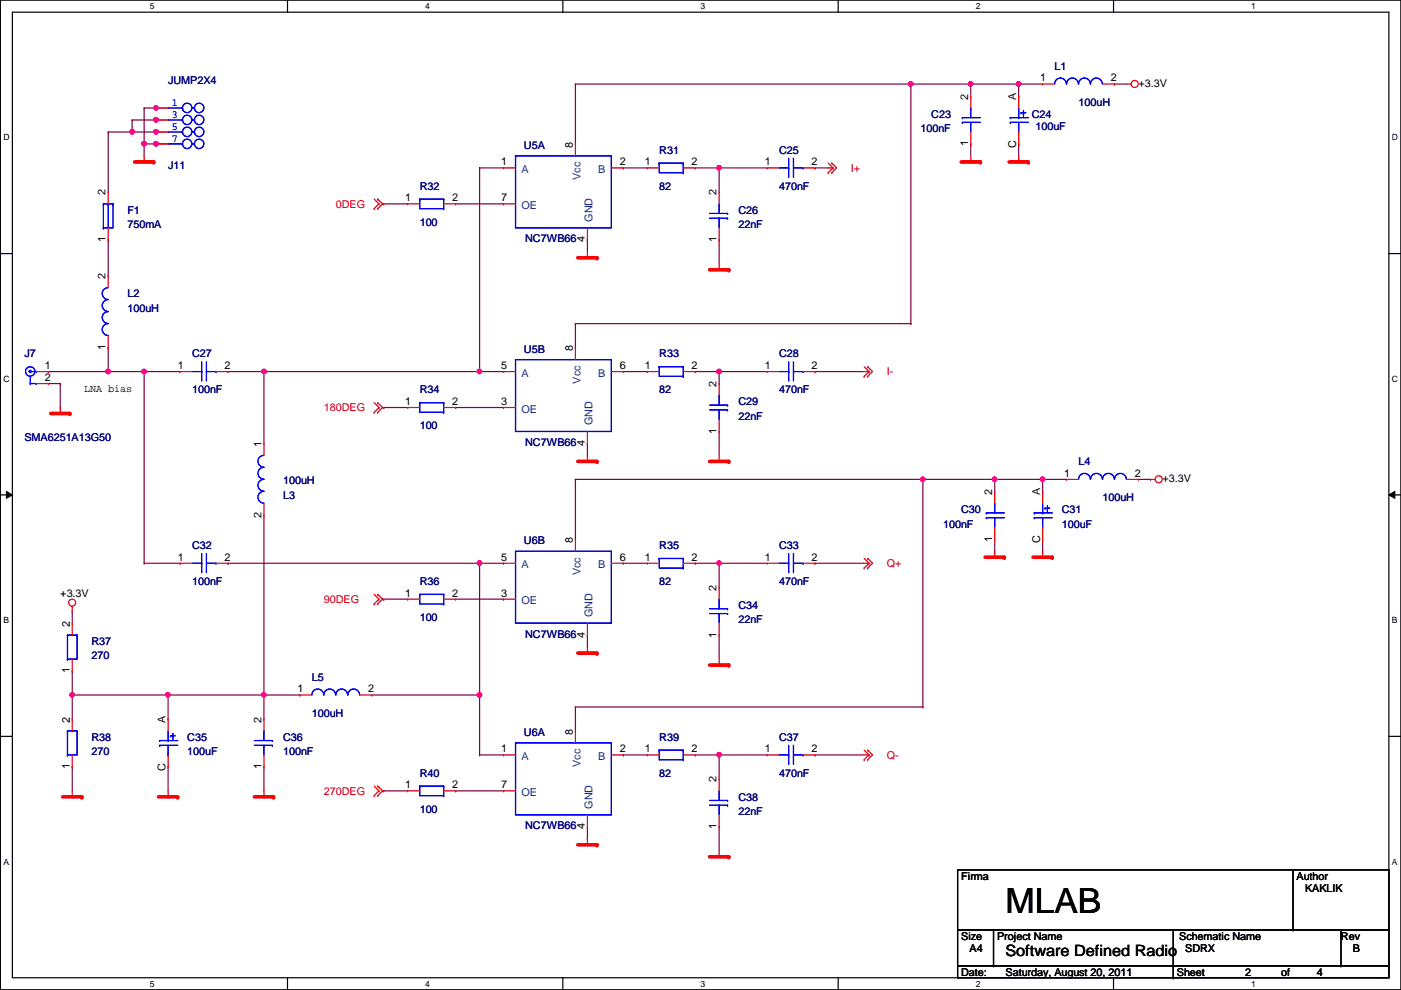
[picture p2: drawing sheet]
<svg xmlns="http://www.w3.org/2000/svg" width="297mm" height="210mm" viewBox="0 0 297 210" stroke-linecap="round" stroke-linejoin="round" font-family="sans-serif">
<path d="M.1 0h296.9v209.8h-296.9zM2.6 2.6h291.9v204.7h-291.9z" fill="none" stroke="#000" stroke-width=".25"/>
<g fill="#fff">
<path d="M31.8 .3h1v2h-1z"/>
<path d="M31.8 207.6h1v1.9h-1z"/>
</g>
<path d="M61 0v2.6M61 207.3v2.5" fill="none" stroke="#000" stroke-width=".25"/>
<g fill="#fff">
<path d="M90.1 .3h1v2h-1z"/>
<path d="M90.1 207.6h1v1.9h-1z"/>
</g>
<path d="M119.3 0v2.6M119.3 207.3v2.5" fill="none" stroke="#000" stroke-width=".25"/>
<g fill="#fff">
<path d="M148.5 .3h1v2h-1z"/>
<path d="M148.5 207.6h1v1.9h-1z"/>
</g>
<path d="M177.7 0v2.6M177.7 207.3v2.5" fill="none" stroke="#000" stroke-width=".25"/>
<g fill="#fff">
<path d="M206.9 .3h1v2h-1z"/>
<path d="M206.9 207.6h1v1.9h-1z"/>
</g>
<path d="M236.1 0v2.6M236.1 207.3v2.5" fill="none" stroke="#000" stroke-width=".25"/>
<g fill="#fff">
<path d="M265.3 .3h.9v2h-.9z"/>
<path d="M265.3 207.6h.9v1.9h-.9z"/>
<path d="M.7 28.2h1.3v1.9h-1.3z"/>
<path d="M295.1 28.2h1.3v1.9h-1.3z"/>
<path d="M.7 79.3h1.3v2h-1.3z"/>
<path d="M295.1 79.3h1.3v2h-1.3z"/>
</g>
<path d="M.1 53.8h2.5M294.5 53.8h2.5" fill="none" stroke="#000" stroke-width=".25"/>
<g fill="#fff">
<path d="M.7 130.5h1.2v2h-1.2z"/>
<path d="M295.1 130.5h1.2v2h-1.2z"/>
</g>
<path d="M.1 104.9h2.5M294.5 104.9h2.5" fill="none" stroke="#000" stroke-width=".25"/>
<path d="M1.4 104.2l1.2 .7-1.2 .8zM294.5 104.9l1.2-.7v1.5z" fill="#000"/>
<path d="M1.4 104.2l1.2 .7-1.2 .8zM294.5 104.9l1.2-.7v1.5z" fill="none" stroke="#000" stroke-width=".21"/>
<g fill="#fff">
<path d="M.7 181.7h1.2v2h-1.2z"/>
<path d="M295.1 181.7h1.2v2h-1.2z"/>
</g>
<path d="M.1 156.1h2.5M294.5 156.1h2.5" fill="none" stroke="#000" stroke-width=".25"/>
<path d="M101.7 35.6h.1M101.7 35.6h5.1M101.7 35.6v43.2M101.7 78.8h.1M101.7 78.8h5.1M101.7 119.4h.1M101.7 119.4h5.1" fill="none" stroke="#800040" stroke-width=".25"/>
<circle cx="101.7" cy="119.4" r=".49" fill="#f0f"/>
<circle cx="101.7" cy="119.4" r=".49" fill="none" stroke="#f0f" stroke-width=".25"/>
<path d="M101.7 147.4h.1M101.7 147.4v12.7" fill="none" stroke="#800040" stroke-width=".25"/>
<circle cx="101.7" cy="147.3" r=".49" fill="#f0f"/>
<circle cx="101.7" cy="147.3" r=".49" fill="none" stroke="#f0f" stroke-width=".25"/>
<path d="M101.7 160.1h.1M101.7 160.1h5.1M132.2 160.1h.1M132.2 160.1h5M152.5 160.1h.1M152.5 160.1h10.1" fill="none" stroke="#800040" stroke-width=".25"/>
<circle cx="152.5" cy="160" r=".49" fill="#f0f"/>
<circle cx="152.5" cy="160" r=".49" fill="none" stroke="#f0f" stroke-width=".25"/>
<path d="M152.5 119.4h.1M152.5 119.4h10.1M152.5 160.1h.1M152.5 160.1v5" fill="none" stroke="#800040" stroke-width=".25"/>
<circle cx="152.5" cy="119.4" r=".49" fill="#f0f"/>
<circle cx="152.5" cy="119.4" r=".49" fill="none" stroke="#f0f" stroke-width=".25"/>
<path d="M132.2 78.8h.1M132.2 78.8h5M152.5 78.8h.1M152.5 78.8h10.1M132.2 119.4h.1M132.2 119.4h5M152.5 119.4h.1M152.5 119.4v5.1" fill="none" stroke="#800040" stroke-width=".25"/>
<circle cx="152.5" cy="78.8" r=".49" fill="#f0f"/>
<circle cx="152.5" cy="78.8" r=".49" fill="none" stroke="#f0f" stroke-width=".25"/>
<path d="M132.2 35.6h.1M132.2 35.6h5M152.5 35.6h.1M152.5 35.6h10.1M152.5 78.8h.1M152.5 78.8v2.5" fill="none" stroke="#800040" stroke-width=".25"/>
<circle cx="152.5" cy="35.6" r=".49" fill="#f0f"/>
<circle cx="152.5" cy="35.6" r=".49" fill="none" stroke="#f0f" stroke-width=".25"/>
<g fill="none" stroke="#800040" stroke-width=".25">
<path d="M152.5 35.6h.1M152.5 35.6v5.1M124.5 50.8h.1M124.5 50.8v2.6M152.5 50.8h.1M152.5 50.8v5.1M10.2 78.8h12.7M22.9 78.8h.1M152.5 91.5h.1M152.5 91.5v5.1M124.5 134.7h.1M124.5 134.7v2.5"/>
<path d="M152.5 134.7h.1M152.5 134.7v5M152.5 175.3h.1M152.5 175.3v5.1"/>
</g>
<circle cx="22.9" cy="78.8" r=".49" fill="#f0f"/>
<circle cx="22.9" cy="78.8" r=".49" fill="none" stroke="#f0f" stroke-width=".25"/>
<g fill="none" stroke="#800040" stroke-width=".25">
<path d="M56 78.8h.1M56 78.8h45.7M10.2 81.3h2.6M12.8 81.3h.1M12.8 86.4h.1M12.8 81.3v5.1M15.3 129.6h.1M15.3 129.6v2.5M15.3 147.4h.1M15.3 147.4v5M56 147.4h.1M56 147.4v5"/>
<path d="M15.3 162.6h.1M15.3 162.6v5.1"/>
</g>
<circle cx="101.7" cy="78.8" r=".49" fill="#f0f"/>
<circle cx="101.7" cy="78.8" r=".49" fill="none" stroke="#f0f" stroke-width=".25"/>
<circle cx="55.9" cy="78.8" r=".49" fill="#f0f"/>
<circle cx="55.9" cy="78.8" r=".49" fill="none" stroke="#f0f" stroke-width=".25"/>
<path d="M22.9 73.7h.1M22.9 73.7v5.1h7.7M30.6 78.8h.1M15.3 142.3h.1M15.3 147.4h.1M15.3 142.3v5.1M15.3 147.4h20.3M35.6 147.4h.1M35.6 147.4v5M35.6 162.6h.1M35.6 162.6v5.1" fill="none" stroke="#800040" stroke-width=".25"/>
<circle cx="15.3" cy="147.3" r=".49" fill="#f0f"/>
<circle cx="15.3" cy="147.3" r=".49" fill="none" stroke="#f0f" stroke-width=".25"/>
<path d="M56 109.3h.1M56 109.3v38.1M56 162.6h.1M56 162.6v5.1" fill="none" stroke="#800040" stroke-width=".25"/>
<circle cx="55.9" cy="147.3" r=".49" fill="#f0f"/>
<circle cx="55.9" cy="147.3" r=".49" fill="none" stroke="#f0f" stroke-width=".25"/>
<path d="M35.6 147.4h.1M35.6 147.4h20.4" fill="none" stroke="#800040" stroke-width=".25"/>
<circle cx="35.6" cy="147.3" r=".49" fill="#f0f"/>
<circle cx="35.6" cy="147.3" r=".49" fill="none" stroke="#f0f" stroke-width=".25"/>
<path d="M172.8 35.6h.1M172.8 35.6h2.5M30.6 78.8v40.6M172.8 78.8h.1M172.8 78.8h10.2M30.6 119.4h.1M172.8 119.4h.1M172.8 119.4h10.2M172.8 160.1h.1M172.8 160.1h10.2" fill="none" stroke="#800040" stroke-width=".25"/>
<circle cx="30.5" cy="78.8" r=".49" fill="#f0f"/>
<circle cx="30.5" cy="78.8" r=".49" fill="none" stroke="#f0f" stroke-width=".25"/>
<g fill="none" stroke="#800040" stroke-width=".25">
<path d="M122 17.8h.1M122 17.8v12.7M122 17.8h71.1M193.1 17.8h.1M205.8 17.8h.1M205.8 17.8v2.6M30.6 78.8h7.6M38.2 78.8h.1M48.3 78.8h.1M48.3 78.8h7.7M56 78.8h.1M56 78.8v15.2"/>
<path d="M30.6 119.4h7.6M38.2 119.4h.1M48.3 119.4h.1M48.3 119.4h53.4M101.7 119.4h.1M101.7 119.4v28M56 147.4h7.6M63.6 147.4h.1M78.8 147.4h22.9M101.7 147.4h.1"/>
</g>
<circle cx="193.1" cy="17.8" r=".49" fill="#f0f"/>
<circle cx="193.1" cy="17.8" r=".49" fill="none" stroke="#f0f" stroke-width=".25"/>
<path d="M236.3 17.8h.1M236.3 17.8h2.5M221.1 101.6h.1M221.1 101.6h5" fill="none" stroke="#800040" stroke-width=".25"/>
<circle cx="221" cy="101.6" r=".49" fill="#f0f"/>
<circle cx="221" cy="101.6" r=".49" fill="none" stroke="#f0f" stroke-width=".25"/>
<path d="M122 101.6h.1M122 101.6v12.7M195.7 101.6h.1M195.7 101.6h15.2M210.9 101.6h.1M210.9 101.6v2.6" fill="none" stroke="#800040" stroke-width=".25"/>
<circle cx="195.6" cy="101.6" r=".49" fill="#f0f"/>
<circle cx="195.6" cy="101.6" r=".49" fill="none" stroke="#f0f" stroke-width=".25"/>
<g fill="none" stroke="#800040" stroke-width=".25">
<path d="M216 17.8h.1M216 17.8v2.6M216 17.8h5.1M147.4 35.6h.1M147.4 35.6h5.1M205.8 30.5h.1M205.8 30.5v2.6M216 30.5h.1M216 20.4h.1M216 30.5v2.6M147.4 78.8h.1M147.4 78.8h5.1"/>
<path d="M147.4 119.4h.1M147.4 119.4h5.1M210.9 116.9h.1M210.9 114.3v2.6M221.1 116.9h.1M221.1 114.3v2.6M241.4 101.6h2.5M243.9 101.6h.1M147.4 160.1h.1M147.4 160.1h5.1"/>
</g>
<circle cx="216" cy="17.8" r=".49" fill="#f0f"/>
<circle cx="216" cy="17.8" r=".49" fill="none" stroke="#f0f" stroke-width=".25"/>
<path d="M205.8 17.8h.1M205.8 17.8h10.2M210.9 101.6h.1M210.9 101.6h10.2v2.6M221.1 104.2h.1" fill="none" stroke="#800040" stroke-width=".25"/>
<circle cx="210.9" cy="101.6" r=".49" fill="#f0f"/>
<circle cx="210.9" cy="101.6" r=".49" fill="none" stroke="#f0f" stroke-width=".25"/>
<g fill="none" stroke="#800040" stroke-width=".25">
<path d="M205.8 17.8h.1M205.8 17.8h-12.7v50.8M81.4 43.2h.1M81.4 43.2h5M96.6 43.2h10.2M106.8 43.2h.1M193.1 68.6h.1M81.4 86.4h.1M81.4 86.4h5M96.6 86.4h.1M96.6 86.4h10.2M124.5 96.6h.1"/>
<path d="M124.5 94v2.6M122 101.6h.1M122 101.6h73.7v48.3M81.4 127h.1M81.4 127h5M96.6 127h10.2M106.8 127h.1M122 149.9h.1M122 155h.1M122 149.9h73.7M122 149.9v5.1M195.7 149.9h.1"/>
<path d="M81.4 167.7h.1M81.4 167.7h5M96.6 167.7h.1M96.6 167.7h10.2M124.5 177.8h.1M124.5 175.3v2.5"/>
</g>
<circle cx="205.8" cy="17.8" r=".49" fill="#f0f"/>
<circle cx="205.8" cy="17.8" r=".49" fill="none" stroke="#f0f" stroke-width=".25"/>
<path d="M22.9 28h.1M22.9 28v12.7M30.6 30.5h.1M30.6 30.5v2.6M22.9 50.8h.1M22.9 50.8v7.7M122 68.6h.1M122 73.7h.1M122 68.6h71.1M122 68.6v5.1" fill="none" stroke="#800040" stroke-width=".25"/>
<circle cx="30.5" cy="30.5" r=".49" fill="#f0f"/>
<circle cx="30.5" cy="30.5" r=".49" fill="none" stroke="#f0f" stroke-width=".25"/>
<path d="M30.6 22.9h2.5M33.1 22.9h.1" fill="none" stroke="#800040" stroke-width=".25"/>
<circle cx="33.1" cy="22.9" r=".49" fill="#f0f"/>
<circle cx="33.1" cy="22.9" r=".49" fill="none" stroke="#f0f" stroke-width=".25"/>
<path d="M30.6 30.5h.1M30.6 30.5h2.5" fill="none" stroke="#800040" stroke-width=".25"/>
<circle cx="33.1" cy="30.5" r=".49" fill="#f0f"/>
<circle cx="33.1" cy="30.5" r=".49" fill="none" stroke="#f0f" stroke-width=".25"/>
<path d="M22.9 28h5.1M28 28h.1M28 25.4h.1M28 25.4h5.1M30.6 22.9h.1M30.6 22.9v7.6" fill="none" stroke="#800040" stroke-width=".25"/>
<circle cx="33.1" cy="25.4" r=".49" fill="#f0f"/>
<circle cx="33.1" cy="25.4" r=".49" fill="none" stroke="#f0f" stroke-width=".25"/>
<path d="M28 28h.1M28 25.4v2.6" fill="none" stroke="#800040" stroke-width=".25"/>
<circle cx="28" cy="28" r=".49" fill="#f0f"/>
<circle cx="28" cy="28" r=".49" fill="none" stroke="#f0f" stroke-width=".25"/>
<path d="M28 28h5.1M33.1 28h.1" fill="none" stroke="#800040" stroke-width=".25"/>
<circle cx="33.1" cy="28" r=".49" fill="#f0f"/>
<circle cx="33.1" cy="28" r=".49" fill="none" stroke="#f0f" stroke-width=".25"/>
<path d="M124.5 54.7h.1M124.5 53.4v1.3" fill="none" stroke="#f00" stroke-width=".25"/>
<path d="M122.5 54.7h4.1" fill="none" stroke="#f00" stroke-width=".76"/>
<circle cx="126.6" cy="54.7" r=".38" fill="#f00"/>
<path d="M124.5 138.5h.1M124.5 137.2v1.3" fill="none" stroke="#f00" stroke-width=".25"/>
<path d="M122.5 138.5h4.1" fill="none" stroke="#f00" stroke-width=".76"/>
<circle cx="126.6" cy="138.5" r=".38" fill="#f00"/>
<path d="M152.5 57.2h.1M152.5 55.9v1.3" fill="none" stroke="#f00" stroke-width=".25"/>
<path d="M150.4 57.2h4.1" fill="none" stroke="#f00" stroke-width=".76"/>
<circle cx="154.5" cy="57.2" r=".38" fill="#f00"/>
<path d="M152.5 97.8h.1M152.5 96.6v1.2" fill="none" stroke="#f00" stroke-width=".25"/>
<path d="M150.4 97.8h4.1" fill="none" stroke="#f00" stroke-width=".76"/>
<circle cx="154.5" cy="97.8" r=".38" fill="#f00"/>
<path d="M152.5 139.7v1.3M152.5 141h.1" fill="none" stroke="#f00" stroke-width=".25"/>
<path d="M150.4 141h4.1" fill="none" stroke="#f00" stroke-width=".76"/>
<circle cx="154.5" cy="141" r=".38" fill="#f00"/>
<path d="M152.5 181.7h.1M152.5 180.4v1.3" fill="none" stroke="#f00" stroke-width=".25"/>
<path d="M150.4 181.7h4.1" fill="none" stroke="#f00" stroke-width=".76"/>
<circle cx="154.5" cy="181.7" r=".38" fill="#f00"/>
<path d="M12.8 87.7h.1M12.8 86.4v1.3" fill="none" stroke="#f00" stroke-width=".25"/>
<path d="M10.7 87.7h4.1" fill="none" stroke="#f00" stroke-width=".76"/>
<circle cx="14.8" cy="87.7" r=".38" fill="#f00"/>
<g fill="none" stroke="#f00" stroke-width=".25">
<path d="M15.3 128.6h.1M15.3 128.6v1M15.3 169h.1M15.3 167.7v1.3"/>
<circle cx="15.3" cy="127.8" r=".75"/>
</g>
<path d="M13.3 169h4.1" fill="none" stroke="#f00" stroke-width=".76"/>
<circle cx="17.4" cy="169" r=".38" fill="#f00"/>
<path d="M35.6 169h.1M35.6 167.7v1.3" fill="none" stroke="#f00" stroke-width=".25"/>
<path d="M33.6 169h4.1" fill="none" stroke="#f00" stroke-width=".76"/>
<circle cx="37.7" cy="169" r=".38" fill="#f00"/>
<path d="M56 169h.1M56 167.7v1.3" fill="none" stroke="#f00" stroke-width=".25"/>
<path d="M53.9 169h4.1" fill="none" stroke="#f00" stroke-width=".76"/>
<circle cx="58" cy="169" r=".38" fill="#f00"/>
<g fill="none" stroke="#f00" stroke-width=".25">
<path d="M238.8 17.8h1.1M239.9 17.8h.1M210.9 118.2h.1M210.9 116.9v1.3M243.9 101.6h1M244.9 101.6h.1"/>
<circle cx="240.6" cy="17.8" r=".75"/>
<circle cx="245.7" cy="101.6" r=".75"/>
</g>
<path d="M208.9 118.2h4" fill="none" stroke="#f00" stroke-width=".76"/>
<circle cx="212.9" cy="118.2" r=".38" fill="#f00"/>
<path d="M221.1 118.2h.1M221.1 116.9v1.3" fill="none" stroke="#f00" stroke-width=".25"/>
<path d="M219 118.2h4.1" fill="none" stroke="#f00" stroke-width=".76"/>
<circle cx="223.1" cy="118.2" r=".38" fill="#f00"/>
<path d="M205.8 34.3h.1M205.8 33.1v1.2" fill="none" stroke="#f00" stroke-width=".25"/>
<path d="M203.8 34.3h4.1" fill="none" stroke="#f00" stroke-width=".76"/>
<circle cx="207.9" cy="34.3" r=".38" fill="#f00"/>
<path d="M216 34.3h.1M216 33.1v1.2" fill="none" stroke="#f00" stroke-width=".25"/>
<path d="M213.9 34.3h4.1" fill="none" stroke="#f00" stroke-width=".76"/>
<circle cx="218" cy="34.3" r=".38" fill="#f00"/>
<path d="M124.5 179.1h.1M124.5 177.8v1.3" fill="none" stroke="#f00" stroke-width=".25"/>
<path d="M122.5 179.1h4.1" fill="none" stroke="#f00" stroke-width=".76"/>
<circle cx="126.6" cy="179.1" r=".38" fill="#f00"/>
<path d="M124.5 97.8h.1M124.5 96.6v1.2" fill="none" stroke="#f00" stroke-width=".25"/>
<path d="M122.5 97.8h4.1" fill="none" stroke="#f00" stroke-width=".76"/>
<circle cx="126.6" cy="97.8" r=".38" fill="#f00"/>
<path d="M30.6 34.3h.1M30.6 33.1v1.2" fill="none" stroke="#f00" stroke-width=".25"/>
<path d="M28.5 34.3h4.1" fill="none" stroke="#f00" stroke-width=".76"/>
<circle cx="32.6" cy="34.3" r=".38" fill="#f00"/>
<g fill="none" stroke="#f00" stroke-width=".25">
<path d="M221.1 17.8h.1M221.1 17.8h2.5M233.8 17.8h2.5M236.3 17.8h.1M33.1 22.9h.1M33.1 25.4h.1M33.1 28h.1M33.1 30.5h.1M33.1 22.9h2.5M33.1 25.4h2.5M33.1 28h2.5M33.1 30.5h2.5"/>
<path d="M106.8 35.6h.1M106.8 35.6h2.5M122 30.5h.1M122 30.5v2.6M129.6 35.6h2.6M132.2 35.6h.1M137.2 35.6h.1M137.2 35.6h2.6M144.9 35.6h2.5M147.4 35.6h.1M162.6 35.6h.1M162.6 35.6h2.6"/>
<path d="M170.3 35.6h2.5M172.8 35.6h.1M175.3 35.6h1.3M175.6 36.6h.1M175.6 34.6l1 1M176.4 34.6h.1M176.4 36.6h.1M176.4 34.6l1 1-1 1M176.6 35.6h.1M176.6 35.6l-1 1M205.8 30.5h.1M205.8 20.4h.1"/>
<path d="M205.8 20.4v2.5M205.8 28v2.5M216 20.4h.1M216 30.5h.1M216 20.4v2.5M216 28v2.5M22.9 50.8h.1M22.9 40.7h.1M22.9 58.5h.1M22.9 40.7v2.5M22.9 48.3v2.5M22.9 58.5v2.5"/>
<path d="M79.3 44.2h.1M79.3 42.2l1 1M80.1 42.2h.1M80.1 44.2h.1M80.1 42.2l1 1M80.3 43.2h.1M80.3 43.2l-1 1M81.1 43.2l-1 1M81.1 43.2h.3M81.4 43.2h.1M86.4 43.2h.1M86.4 43.2h2.6"/>
<path d="M94.1 43.2h2.5M96.6 43.2h.1M106.8 43.2h.1M106.8 43.2h2.5M124.5 50.8h.1M124.5 48.3v2.5M152.5 50.8h.1M152.5 40.7h.1M152.5 40.7v2.5M152.5 48.3v2.5M7.7 78.8h2.5M10.2 78.8h.1"/>
<path d="M22.9 73.7h.1M22.9 71.2v2.5M38.2 78.8h.1M38.2 78.8h2.5M45.8 78.8h2.5M48.3 78.8h.1M106.8 78.8h.1M106.8 78.8h2.5M122 73.7h.1M122 73.7v2.5M129.6 78.8h2.6M132.2 78.8h.1"/>
<path d="M137.2 78.8h.1M137.2 78.8h2.6M144.9 78.8h2.5M147.4 78.8h.1M162.6 78.8h.1M162.6 78.8h2.6M170.3 78.8h2.5M172.8 78.8h.1M183 78.8h1.2M183.2 79.8h.1M183.2 77.8l1 1M184 77.8h.1"/>
<path d="M184 79.8h.1M184 77.8l1 1-1 1M184.2 78.8h.1M184.2 78.8l-1 1M7.7 81.3h2.5M10.2 81.3h.1M56 94h.1M56 94v2.6M79.3 87.4h.1M79.3 85.4l1 1M80.1 85.4h.1M80.1 87.4h.1"/>
<path d="M80.1 85.4l1 1M80.3 86.4h.1M80.3 86.4l-1 1M81.1 86.4l-1 1M81.1 86.4h.3M81.4 86.4h.1M86.4 86.4h.1M86.4 86.4h2.6M94.1 86.4h2.5M96.6 86.4h.1M106.8 86.4h.1M106.8 86.4h2.5"/>
<path d="M124.5 94h.1M124.5 91.5v2.5M152.5 91.5h.1M152.5 81.3h.1M152.5 81.3v2.6M152.5 88.9v2.6M38.2 119.4h.1M38.2 119.4h2.5M45.8 119.4h2.5M48.3 119.4h.1M56 109.3h.1M56 106.7v2.6"/>
<path d="M106.8 119.4h.1M106.8 119.4h2.5M122 114.3h.1M122 114.3v2.6M129.6 119.4h2.6M132.2 119.4h.1M137.2 119.4h.1M137.2 119.4h2.6M144.9 119.4h2.5M147.4 119.4h.1M162.6 119.4h.1M162.6 119.4h2.6"/>
<path d="M170.3 119.4h2.5M172.8 119.4h.1M183 119.4h1.2M183.2 118.4l1 1M184 118.4h.1M184 118.4l1 1-1 1M184.2 119.4h.1M184.2 119.4l-1 1M210.9 114.3h.1M210.9 104.2h.1M210.9 104.2v2.5M210.9 111.8v2.5"/>
<path d="M221.1 104.2h.1M221.1 114.3h.1M221.1 104.2v2.5M221.1 111.8v2.5M226.1 101.6h.1M226.1 101.6h2.6M238.8 101.6h2.6M241.4 101.6h.1M15.3 132.1h.1M15.3 132.1v2.6M15.3 139.7v2.6M79.3 128.1h.1"/>
<path d="M79.3 126l1 1M80.1 126h.1M80.1 128.1h.1M80.1 126l1 1M80.3 127h.1M80.3 127l-1 1.1M81.1 127l-1 1.1M81.1 127h.3M81.4 127h.1M86.4 127h.1M86.4 127h2.6M94.1 127h2.5"/>
<path d="M96.6 127h.1M106.8 127h.1M106.8 127h2.5M124.5 134.7h.1M124.5 132.1v2.6M152.5 134.7h.1M152.5 124.5h.1M152.5 124.5v2.5M152.5 132.1v2.6M183.2 120.4h.1M184 120.4h.1M15.3 152.4h.1"/>
<path d="M15.3 142.3h.1M15.3 152.4v2.6M35.6 152.4h.1M35.6 152.4v2.6M56 152.4h.1M56 152.4v2.6M63.6 147.4h.1M63.6 147.4h2.5M76.3 147.4h2.5M78.8 147.4h.1M122 155h.1M122 155v2.5"/>
<path d="M183.2 159l1 1.1M184 159h.1M184 159l1 1.1-1 1M15.3 162.6h.1M15.3 160.1v2.5M35.6 162.6h.1M35.6 160.1v2.5M56 162.6h.1M56 160.1v2.5M79.3 168.7h.1M79.3 166.7l1 1M80.1 166.7h.1"/>
<path d="M80.1 168.7h.1M80.1 166.7l1 1M80.3 167.7h.1M80.3 167.7l-1 1M81.1 167.7l-1 1M81.1 167.7h.3M81.4 167.7h.1M86.4 167.7h.1M86.4 167.7h2.6M94.1 167.7h2.5M96.6 167.7h.1M106.8 160.1h.1"/>
<path d="M106.8 167.7h.1M106.8 167.7h2.5M106.8 160.1h2.5M124.5 175.3h.1M124.5 172.8v2.5M129.6 160.1h2.6M132.2 160.1h.1M137.2 160.1h.1M137.2 160.1h2.6M144.9 160.1h2.5M147.4 160.1h.1M152.5 175.3h.1"/>
<path d="M152.5 165.1h.1M152.5 165.1v2.6M152.5 172.8v2.5M162.6 160.1h.1M162.6 160.1h2.6M170.3 160.1h2.5M172.8 160.1h.1M183 160.1h1.2M183.2 161.1h.1M184 161.1h.1M184.2 160.1h.1M184.2 160.1l-1 1"/>
</g>
<path d="M203 184.4h91.5v12.7h-91.5zM203 197.1h91.5v7.7h-91.5zM210.6 197.1v7.7M248.7 197.1v10.2M274.1 197.1h.1M274.1 184.4v12.7M284.3 197.1v7.7M203 204.8h91.5v2.5h-91.5zM210.6 204.8h.1M248.7 204.8h.1M248.7 207.3h.1M284.3 204.8h.1" fill="none" stroke="#000" stroke-width=".25"/>
<g fill="none" stroke="#00f" stroke-width=".25">
<path d="M223.6 17.8a1.27 1.27 0 0 1 1.3-1.2 1.27 1.27 0 0 1 1.2 1.2 1.25 1.25 0 0 1 1.3-1.2 1.25 1.25 0 0 1 1.2 1.2 1.27 1.27 0 0 1 1.3-1.2 1.27 1.27 0 0 1 1.3 1.2M231.2 17.8a1.25 1.25 0 0 1 1.3-1.2 1.25 1.25 0 0 1 1.2 1.2M35.6 22.9h3.1M35.6 25.4h3.1M35.6 28h3.1M35.6 30.5h3.1M38.7 22.9h.1M38.7 25.4h.1M38.7 28h.1M38.7 30.5h.1M40.7 22.9h.5M40.7 25.4h.5"/>
<path d="M40.7 28h.5M40.7 30.5h.5M41.2 22.9h.1M41.2 25.4h.1M41.2 28h.1M41.2 30.5h.1M109.3 33.1h20.3v15.2h-20.3zM139.8 34.6h.1M139.8 34.6v2h5.1M139.8 34.6h5.1M144.9 36.6h.1M144.9 34.6h.1"/>
<path d="M144.9 34.6v2M165.2 35.6h2M167.2 35.6h.1M167.2 37.4h.1M167.2 33.6v3.8M168.2 37.4h.1M168.2 35.6h2.1M168.2 33.6v3.8M170.3 35.6h.1M204 26h.1M204 24.9h.1M204 26h3.9"/>
<path d="M204 24.9h3.9M205.8 26h.1M205.8 22.9h.1M205.8 22.9v2M205.8 26v2M214.2 24.9h.1M214.2 26h.1M214.2 26h3.8M214.2 24.9h3.8M216 24.9h.1M216 28h.1M216 22.9v2"/>
<path d="M216 26v2M216.5 23.9h.1M216.5 23.9h1M217 24.4h.1M217 23.4v1M21.9 48.3h.1M21.9 43.2h.1M21.9 43.2v5.1M21.9 43.2h2.1M22.9 43.2h.1M22.9 43.2v5.1M24 43.2h.1"/>
<path d="M24 43.2v5.1h-2.1M89 42.2h.1M89 42.2v2h5.1M89 42.2h5.1M94.1 44.2h.1M94.1 42.2h.1M94.1 42.2v2M150.4 46.3h3.9M150.4 45.3h3.9M152.5 46.3h.1M152.5 43.2h.1M152.5 43.2v2.1"/>
<path d="M152.5 46.3v2M154.3 46.3h.1M154.3 45.3h.1M6.2 78.6h.4v.3h-.4zM6.4 79.8v1.5M6.7 78.8h1M7.7 78.8h.1M22.9 66.1a1.25 1.25 0 0 0-1.2 1.2 1.25 1.25 0 0 0 1.2 1.3M22.9 68.6a1.25 1.25 0 0 0-1.2 1.3 1.25 1.25 0 0 0 1.2 1.2M22.9 63.5a1.25 1.25 0 0 0-1.2 1.3 1.25 1.25 0 0 0 1.2 1.2M22.9 61a1.25 1.25 0 0 0-1.2 1.3 1.25 1.25 0 0 0 1.2 1.2M40.7 78.8h2.1"/>
<path d="M42.8 78.8h.1M42.8 76.8v3.8M43.8 78.8h2M43.8 76.8v3.8M45.8 78.8h.1M109.3 76.2h20.3v15.3h-20.3zM139.8 77.8h.1M139.8 77.8v2h5.1M139.8 77.8h5.1M144.9 79.8h.1M144.9 77.8h.1M144.9 77.8v2"/>
<path d="M165.2 78.8h2M167.2 78.8h.1M167.2 76.8v3.8M168.2 76.8v3.8M168.2 78.8h2.1M170.3 78.8h.1M6.4 81.3h.1M6.4 81.3h1.3M7.7 81.3h.1M42.8 80.6h.1M43.8 80.6h.1M56 99.1a1.25 1.25 0 0 0-1.3 1.3 1.25 1.25 0 0 0 1.3 1.2"/>
<path d="M56 96.6a1.25 1.25 0 0 0-1.3 1.2 1.25 1.25 0 0 0 1.3 1.3M89 85.4h.1M89 85.4v2h5.1M89 85.4h5.1M94.1 87.4h.1M94.1 85.4h.1M94.1 85.4v2M150.4 86.9h3.9M150.4 85.9h3.9M152.5 86.9h.1M152.5 83.9h.1M152.5 83.9v2"/>
<path d="M152.5 86.9v2M154.3 86.9h.1M154.3 85.9h.1M167.2 80.6h.1M168.2 80.6h.1M40.7 119.4h2.1M42.8 119.4h.1M42.8 117.4v3.8M43.8 119.4h2M43.8 117.4v3.8M45.8 119.4h.1M56 101.6a1.25 1.25 0 0 0-1.3 1.3 1.25 1.25 0 0 0 1.3 1.2"/>
<path d="M56 104.2a1.25 1.25 0 0 0-1.3 1.2 1.25 1.25 0 0 0 1.3 1.3M109.3 116.9h20.3v15.2h-20.3zM139.8 118.4h.1M139.8 118.4v2h5.1M139.8 118.4h5.1M144.9 118.4h.1M144.9 118.4v2M165.2 119.4h2M167.2 119.4h.1M167.2 117.4v3.8M168.2 117.4v3.8M168.2 119.4h2.1"/>
<path d="M170.3 119.4h.1M209.1 109.8h.1M209.1 108.8h.1M209.1 109.8h3.8M209.1 108.8h3.8M210.9 109.8h.1M210.9 106.7h.1M210.9 106.7v2.1M210.9 109.8v2M219.3 108.8h.1M219.3 109.8h.1M219.3 109.8h3.8"/>
<path d="M219.3 108.8h3.8M221.1 108.8h.1M221.1 111.8h.1M221.1 106.7v2.1M221.1 109.8v2M221.6 107.7h.1M221.6 107.7h1M222.1 108.2h.1M222.1 107.2v1M228.7 101.6a1.25 1.25 0 0 1 1.2-1.2 1.25 1.25 0 0 1 1.3 1.2M231.2 101.6a1.25 1.25 0 0 1 1.3-1.2 1.25 1.25 0 0 1 1.2 1.2M233.8 101.6a1.25 1.25 0 0 1 1.2-1.2 1.25 1.25 0 0 1 1.3 1.2"/>
<path d="M236.3 101.6a1.25 1.25 0 0 1 1.3-1.2 1.25 1.25 0 0 1 1.2 1.2M14.3 139.7h.1M14.3 134.7h.1M14.3 134.7v5M14.3 134.7h2M16.3 134.7h.1M16.3 134.7v5h-2M42.8 121.2h.1M43.8 121.2h.1M89 126h.1M89 126v2.1h5.1M89 126h5.1"/>
<path d="M94.1 128.1h.1M94.1 126h.1M94.1 126v2.1M144.9 120.4h.1M150.4 130.1h3.9M150.4 129.1h3.9M152.5 130.1h.1M152.5 127h.1M152.5 127v2.1M152.5 130.1v2M154.3 130.1h.1M154.3 129.1h.1"/>
<path d="M167.2 121.2h.1M168.2 121.2h.1M14.3 155h.1M14.3 155v5.1M14.3 155h2M16.3 155h.1M16.3 155v5.1h-2M33.9 157h.1M33.9 158h.1M33.9 157h3.8M33.9 158h3.8M35.6 157h.1"/>
<path d="M35.6 155v2M35.6 158v2.1M36.1 156h.1M36.1 156h1.1M36.7 156.5h.1M36.7 155.5v1M53.9 157h3.8M53.9 158h3.8M56 158h.1M56 155h.1M56 155v2M56 158v2.1"/>
<path d="M57.7 158h.1M57.7 157h.1M66.1 147.4a1.27 1.27 0 0 1 1.3-1.3 1.27 1.27 0 0 1 1.3 1.3 1.25 1.25 0 0 1 1.2-1.3 1.25 1.25 0 0 1 1.3 1.3 1.27 1.27 0 0 1 1.2-1.3 1.27 1.27 0 0 1 1.3 1.3M73.7 147.4a1.25 1.25 0 0 1 1.3-1.3 1.25 1.25 0 0 1 1.2 1.3M109.3 157.5h20.3v15.3h-20.3zM139.8 159h.1M139.8 159v2.1h5.1M139.8 159h5.1M144.9 159h.1M144.9 159v2.1M167.2 158v3.8M168.2 158v3.8"/>
<path d="M14.3 160.1h.1M35.6 160.1h.1M89 166.7h.1M89 166.7v2h5.1M89 166.7h5.1M94.1 168.7h.1M94.1 166.7h.1M94.1 166.7v2M144.9 161.1h.1M150.4 170.7h3.9M150.4 169.7h3.9M152.5 170.7h.1"/>
<path d="M152.5 167.7h.1M152.5 167.7v2M152.5 170.7v2.1M154.3 170.7h.1M154.3 169.7h.1M165.2 160.1h2M167.2 160.1h.1M167.2 161.8h.1M168.2 161.8h.1M168.2 160.1h2.1M170.3 160.1h.1"/>
<circle cx="39.7" cy="22.9" r="1"/>
<circle cx="39.7" cy="28" r="1"/>
<circle cx="39.7" cy="30.5" r="1"/>
<circle cx="39.7" cy="25.4" r="1"/>
<circle cx="42.2" cy="30.5" r="1"/>
<circle cx="42.2" cy="22.9" r="1"/>
<circle cx="42.2" cy="25.4" r="1"/>
<circle cx="42.2" cy="28" r="1"/>
<circle cx="6.4" cy="78.8" r="1"/>
</g>
<circle cx="101.7" cy="119.4" r=".49" fill="#f0f"/>
<circle cx="101.7" cy="119.4" r=".49" fill="none" stroke="#f0f" stroke-width=".25"/>
<circle cx="101.7" cy="147.3" r=".49" fill="#f0f"/>
<circle cx="101.7" cy="147.3" r=".49" fill="none" stroke="#f0f" stroke-width=".25"/>
<circle cx="152.5" cy="160" r=".49" fill="#f0f"/>
<circle cx="152.5" cy="160" r=".49" fill="none" stroke="#f0f" stroke-width=".25"/>
<circle cx="152.5" cy="119.4" r=".49" fill="#f0f"/>
<circle cx="152.5" cy="119.4" r=".49" fill="none" stroke="#f0f" stroke-width=".25"/>
<circle cx="152.5" cy="78.8" r=".49" fill="#f0f"/>
<circle cx="152.5" cy="78.8" r=".49" fill="none" stroke="#f0f" stroke-width=".25"/>
<circle cx="152.5" cy="35.6" r=".49" fill="#f0f"/>
<circle cx="152.5" cy="35.6" r=".49" fill="none" stroke="#f0f" stroke-width=".25"/>
<circle cx="22.9" cy="78.8" r=".49" fill="#f0f"/>
<circle cx="22.9" cy="78.8" r=".49" fill="none" stroke="#f0f" stroke-width=".25"/>
<circle cx="101.7" cy="78.8" r=".49" fill="#f0f"/>
<circle cx="101.7" cy="78.8" r=".49" fill="none" stroke="#f0f" stroke-width=".25"/>
<circle cx="55.9" cy="78.8" r=".49" fill="#f0f"/>
<circle cx="55.9" cy="78.8" r=".49" fill="none" stroke="#f0f" stroke-width=".25"/>
<circle cx="15.3" cy="147.3" r=".49" fill="#f0f"/>
<circle cx="15.3" cy="147.3" r=".49" fill="none" stroke="#f0f" stroke-width=".25"/>
<circle cx="55.9" cy="147.3" r=".49" fill="#f0f"/>
<circle cx="55.9" cy="147.3" r=".49" fill="none" stroke="#f0f" stroke-width=".25"/>
<circle cx="35.6" cy="147.3" r=".49" fill="#f0f"/>
<circle cx="35.6" cy="147.3" r=".49" fill="none" stroke="#f0f" stroke-width=".25"/>
<circle cx="30.5" cy="78.8" r=".49" fill="#f0f"/>
<circle cx="30.5" cy="78.8" r=".49" fill="none" stroke="#f0f" stroke-width=".25"/>
<circle cx="193.1" cy="17.8" r=".49" fill="#f0f"/>
<circle cx="193.1" cy="17.8" r=".49" fill="none" stroke="#f0f" stroke-width=".25"/>
<circle cx="221" cy="101.6" r=".49" fill="#f0f"/>
<circle cx="221" cy="101.6" r=".49" fill="none" stroke="#f0f" stroke-width=".25"/>
<circle cx="195.6" cy="101.6" r=".49" fill="#f0f"/>
<circle cx="195.6" cy="101.6" r=".49" fill="none" stroke="#f0f" stroke-width=".25"/>
<circle cx="216" cy="17.8" r=".49" fill="#f0f"/>
<circle cx="216" cy="17.8" r=".49" fill="none" stroke="#f0f" stroke-width=".25"/>
<circle cx="210.9" cy="101.6" r=".49" fill="#f0f"/>
<circle cx="210.9" cy="101.6" r=".49" fill="none" stroke="#f0f" stroke-width=".25"/>
<circle cx="205.8" cy="17.8" r=".49" fill="#f0f"/>
<circle cx="205.8" cy="17.8" r=".49" fill="none" stroke="#f0f" stroke-width=".25"/>
<circle cx="30.5" cy="30.5" r=".49" fill="#f0f"/>
<circle cx="30.5" cy="30.5" r=".49" fill="none" stroke="#f0f" stroke-width=".25"/>
<circle cx="33.1" cy="22.9" r=".49" fill="#f0f"/>
<circle cx="33.1" cy="22.9" r=".49" fill="none" stroke="#f0f" stroke-width=".25"/>
<circle cx="33.1" cy="30.5" r=".49" fill="#f0f"/>
<circle cx="33.1" cy="30.5" r=".49" fill="none" stroke="#f0f" stroke-width=".25"/>
<circle cx="33.1" cy="25.4" r=".49" fill="#f0f"/>
<circle cx="33.1" cy="25.4" r=".49" fill="none" stroke="#f0f" stroke-width=".25"/>
<circle cx="28" cy="28" r=".49" fill="#f0f"/>
<circle cx="28" cy="28" r=".49" fill="none" stroke="#f0f" stroke-width=".25"/>
<circle cx="33.1" cy="28" r=".49" fill="#f0f"/>
<circle cx="33.1" cy="28" r=".49" fill="none" stroke="#f0f" stroke-width=".25"/>
<text font-size="7.4" x="213.2" y="193.6">MLAB</text>
<text font-size="3.3" x="213.2" y="202.6">Software Defined Radio</text>
<g font-size="2.3" fill="#000080">
<text x="35.6" y="17.9">JUMP2X4</text>
<text x="223.6" y="14.8">L1</text>
<text x="228.7" y="22.4">100uH</text>
<text x="195.2" y="28">100nF</text>
<text x="197.4" y="25">C23</text>
<text x="218.8" y="25">C24</text>
<text x="219.5" y="27.5">100uF</text>
<text x="35.6" y="35.9">J11</text>
<text x="111.1" y="31.6">U5A</text>
<text x="139.8" y="32.6">R31</text>
<text x="165.2" y="32.6">C25</text>
<text x="89" y="40.2">R32</text>
<text x="139.8" y="40.2">82</text>
<text x="165.2" y="40.2">470nF</text>
<text x="27" y="45.3">F1</text>
<text x="89" y="47.8">100</text>
<text x="156.5" y="45.3">C26</text>
<text x="27" y="48.3">750mA</text>
<text x="111.3" y="51.4">NC7WB66</text>
<text x="156.5" y="48.3">22nF</text>
<text x="27" y="63.1">L2</text>
<text x="27" y="66.1">100uH</text>
<text x="5.2" y="75.8">J7</text>
<text x="40.7" y="75.8">C27</text>
<text x="111.1" y="74.8">U5B</text>
<text x="139.8" y="75.8">R33</text>
<text x="165.2" y="75.8">C28</text>
<text x="40.7" y="83.4">100nF</text>
<text x="89" y="83.4">R34</text>
<text x="139.8" y="83.4">82</text>
<text x="165.2" y="83.4">470nF</text>
<text x="156.5" y="85.9">C29</text>
<text x="156.5" y="89">22nF</text>
<text x="5.2" y="93.6">SMA6251A13G50</text>
<text x="89" y="91">100</text>
<text x="111.3" y="94.6">NC7WB66</text>
<text x="228.7" y="98.6">L4</text>
<text x="60" y="105.7">L3</text>
<text x="60" y="102.7">100uH</text>
<text x="233.8" y="106.3">100uH</text>
<text x="200" y="111.8">100nF</text>
<text x="203.8" y="108.8">C30</text>
<text x="225.1" y="108.8">C31</text>
<text x="225.1" y="111.8">100uF</text>
<text x="40.7" y="116.4">C32</text>
<text x="111.1" y="115.4">U6B</text>
<text x="139.8" y="116.4">R35</text>
<text x="165.2" y="116.4">C33</text>
<text x="40.7" y="124">100nF</text>
<text x="89" y="124">R36</text>
<text x="139.8" y="124">82</text>
<text x="165.2" y="124">470nF</text>
<text x="89" y="131.7">100</text>
<text x="156.5" y="129.1">C34</text>
<text x="19.4" y="136.7">R37</text>
<text x="111.3" y="135.2">NC7WB66</text>
<text x="156.5" y="132.2">22nF</text>
<text x="19.4" y="139.8">270</text>
<text x="66.1" y="144.4">L5</text>
<text x="66.1" y="152">100uH</text>
<text x="19.4" y="157.1">R38</text>
<text x="19.4" y="160.1">270</text>
<text x="39.7" y="157.1">C35</text>
<text x="39.7" y="160.1">100uF</text>
<text x="60" y="157.1">C36</text>
<text x="60" y="160.1">100nF</text>
<text x="111.1" y="156">U6A</text>
<text x="139.8" y="157.1">R39</text>
<text x="165.2" y="157.1">C37</text>
<text x="89" y="164.7">R40</text>
<text x="139.8" y="164.7">82</text>
<text x="165.2" y="164.7">470nF</text>
<text x="89" y="172.3">100</text>
<text x="156.5" y="169.8">C38</text>
<text x="156.5" y="172.8">22nF</text>
<text x="111.3" y="175.9">NC7WB66</text>
</g>
<g font-size="2.3">
<text x="220.6" y="17.3">1</text>
<text x="235.5" y="17.3">2</text>
<text x="205.3" y="21.1" transform="rotate(-90 205.3 21.1)">2</text>
<text x="215.4" y="21.1" transform="rotate(-90 215.4 21.1)">A</text>
<text x="241.4" y="18.4">+3.3V</text>
<text x="106.3" y="35.1">1</text>
<text x="121.5" y="31.3" transform="rotate(-90 121.5 31.3)">8</text>
<text x="131.4" y="35.1">2</text>
<text x="136.7" y="35.1">1</text>
<text x="146.6" y="35.1">2</text>
<text x="162.1" y="35.1">1</text>
<text x="172" y="35.1">2</text>
<text x="205.3" y="31" transform="rotate(-90 205.3 31)">1</text>
<text x="215.4" y="31.4" transform="rotate(-90 215.4 31.4)">C</text>
<text x="22.4" y="41.4" transform="rotate(-90 22.4 41.4)">2</text>
<text x="151.9" y="41.4" transform="rotate(-90 151.9 41.4)">2</text>
<text x="85.9" y="42.7">1</text>
<text x="95.8" y="42.7">2</text>
<text x="106.3" y="42.7">7</text>
<text x="22.4" y="51.4" transform="rotate(-90 22.4 51.4)">1</text>
<text x="124" y="51.4" transform="rotate(-90 124 51.4)">4</text>
<text x="151.9" y="51.4" transform="rotate(-90 151.9 51.4)">1</text>
<text x="22.4" y="59.2" transform="rotate(-90 22.4 59.2)">2</text>
<text x="22.4" y="74.2" transform="rotate(-90 22.4 74.2)">1</text>
<text x="121.5" y="74.5" transform="rotate(-90 121.5 74.5)">8</text>
<text x="9.5" y="78.2">1</text>
<text x="9.5" y="80.8">2</text>
<text x="17.9" y="83.2">LNA bias</text>
<text x="37.7" y="78.2">1</text>
<text x="47.6" y="78.2">2</text>
<text x="106.3" y="78.2">5</text>
<text x="131.4" y="78.2">6</text>
<text x="136.7" y="78.2">1</text>
<text x="146.6" y="78.2">2</text>
<text x="151.9" y="82.1" transform="rotate(-90 151.9 82.1)">2</text>
<text x="162.1" y="78.2">1</text>
<text x="172" y="78.2">2</text>
<text x="85.9" y="85.9">1</text>
<text x="95.8" y="85.9">2</text>
<text x="106.3" y="85.9">3</text>
<text x="55.4" y="94.8" transform="rotate(-90 55.4 94.8)">1</text>
<text x="124" y="94.5" transform="rotate(-90 124 94.5)">4</text>
<text x="151.9" y="92" transform="rotate(-90 151.9 92)">1</text>
<text x="225.6" y="101.1">1</text>
<text x="240.6" y="101.1">2</text>
<text x="210.4" y="104.9" transform="rotate(-90 210.4 104.9)">2</text>
<text x="220.5" y="104.9" transform="rotate(-90 220.5 104.9)">A</text>
<text x="246.5" y="102.2">+3.3V</text>
<text x="55.4" y="109.8" transform="rotate(-90 55.4 109.8)">2</text>
<text x="37.7" y="118.9">1</text>
<text x="47.6" y="118.9">2</text>
<text x="106.3" y="118.9">5</text>
<text x="121.5" y="115.1" transform="rotate(-90 121.5 115.1)">8</text>
<text x="131.4" y="118.9">6</text>
<text x="136.7" y="118.9">1</text>
<text x="146.6" y="118.9">2</text>
<text x="162.1" y="118.9">1</text>
<text x="172" y="118.9">2</text>
<text x="210.4" y="114.9" transform="rotate(-90 210.4 114.9)">1</text>
<text x="220.5" y="115.2" transform="rotate(-90 220.5 115.2)">C</text>
<text x="151.9" y="125.3" transform="rotate(-90 151.9 125.3)">2</text>
<text x="12.8" y="126.6">+3.3V</text>
<text x="85.9" y="126.5">1</text>
<text x="95.8" y="126.5">2</text>
<text x="106.3" y="126.5">3</text>
<text x="14.8" y="132.9" transform="rotate(-90 14.8 132.9)">2</text>
<text x="124" y="135.2" transform="rotate(-90 124 135.2)">4</text>
<text x="151.9" y="135.2" transform="rotate(-90 151.9 135.2)">1</text>
<text x="14.8" y="142.8" transform="rotate(-90 14.8 142.8)">1</text>
<text x="63.1" y="146.8">1</text>
<text x="78.1" y="146.8">2</text>
<text x="14.8" y="153.2" transform="rotate(-90 14.8 153.2)">2</text>
<text x="35.1" y="153.2" transform="rotate(-90 35.1 153.2)">A</text>
<text x="55.4" y="153.2" transform="rotate(-90 55.4 153.2)">2</text>
<text x="121.5" y="155.7" transform="rotate(-90 121.5 155.7)">8</text>
<text x="106.3" y="159.5">1</text>
<text x="131.4" y="159.5">2</text>
<text x="136.7" y="159.5">1</text>
<text x="146.6" y="159.5">2</text>
<text x="162.1" y="159.5">1</text>
<text x="172" y="159.5">2</text>
<text x="14.8" y="163.1" transform="rotate(-90 14.8 163.1)">1</text>
<text x="35.1" y="163.5" transform="rotate(-90 35.1 163.5)">C</text>
<text x="55.4" y="163.1" transform="rotate(-90 55.4 163.1)">1</text>
<text x="85.9" y="167.1">1</text>
<text x="95.8" y="167.1">2</text>
<text x="106.3" y="167.1">7</text>
<text x="151.9" y="165.9" transform="rotate(-90 151.9 165.9)">2</text>
<text x="124" y="175.8" transform="rotate(-90 124 175.8)">4</text>
<text x="151.9" y="175.8" transform="rotate(-90 151.9 175.8)">1</text>
<text x="203.8" y="186.5">Firma</text>
<text x="274.9" y="186.5">Author</text>
<text x="276.7" y="189.1">KAKLIK</text>
<text x="203.8" y="199.2">Size</text>
<text x="205.6" y="201.8">A4</text>
<text x="211.4" y="199.2">Project Name</text>
<text x="250" y="199.2">Schematic Name</text>
<text x="251.3" y="201.8">SDRX</text>
<text x="284.3" y="199.2">Rev</text>
<text x="286.8" y="201.8">B</text>
<text x="203.8" y="206.8">Date:</text>
<text x="213.2" y="206.8">Saturday, August 20, 2011</text>
<text x="249.5" y="206.8">Sheet</text>
<text x="264" y="206.8">2</text>
<text x="271.6" y="206.8">of</text>
<text x="279.2" y="206.8">4</text>
</g>
<g font-size="2.3" fill="#00f">
<text x="36.4" y="22.5">1</text>
<text x="36.4" y="25">3</text>
<text x="36.4" y="27.6">5</text>
<text x="36.4" y="30.1">7</text>
</g>
<g font-size="2.3" fill="#004080">
<text x="110.6" y="36.7">A</text>
<text x="123.1" y="38.1" transform="rotate(-90 123.1 38.1)">Vcc</text>
<text x="126.8" y="36.7">B</text>
<text x="110.6" y="44.3">OE</text>
<text x="125.6" y="47" transform="rotate(-90 125.6 47)">GND</text>
<text x="110.6" y="79.8">A</text>
<text x="123.1" y="81.3" transform="rotate(-90 123.1 81.3)">Vcc</text>
<text x="126.8" y="79.8">B</text>
<text x="110.6" y="87.5">OE</text>
<text x="125.6" y="90.2" transform="rotate(-90 125.6 90.2)">GND</text>
<text x="110.6" y="120.5">A</text>
<text x="123.1" y="122" transform="rotate(-90 123.1 122)">Vcc</text>
<text x="126.8" y="120.5">B</text>
<text x="110.6" y="128.1">OE</text>
<text x="125.6" y="130.9" transform="rotate(-90 125.6 130.9)">GND</text>
<text x="110.6" y="161.1">A</text>
<text x="126.8" y="161.1">B</text>
<text x="123.1" y="162.6" transform="rotate(-90 123.1 162.6)">Vcc</text>
<text x="110.6" y="168.7">OE</text>
<text x="125.6" y="171.5" transform="rotate(-90 125.6 171.5)">GND</text>
</g>
<g font-size="2.3" fill="#f00">
<text x="180.4" y="36.4">I+</text>
<text x="71.2" y="44">0DEG</text>
<text x="188" y="79.6">I-</text>
<text x="68.7" y="87.2">180DEG</text>
<text x="188" y="120.2">Q+</text>
<text x="68.7" y="127.8">90DEG</text>
<text x="188" y="160.9">Q-</text>
<text x="68.7" y="168.5">270DEG</text>
</g>
<g font-size="1.8">
<text x="31.8" y="1.9">5</text>
<text x="90.1" y="1.9">4</text>
<text x="148.5" y="1.9">3</text>
<text x="206.9" y="1.9">2</text>
<text x="265.3" y="1.9">1</text>
<text x=".7" y="29.8">D</text>
<text x="295.1" y="29.8">D</text>
<text x=".7" y="80.9">C</text>
<text x="295.1" y="80.9">C</text>
<text x=".7" y="132.1">B</text>
<text x="295.1" y="132.1">B</text>
<text x=".7" y="183.3">A</text>
<text x="295.1" y="183.3">A</text>
<text x="31.8" y="209.2">5</text>
<text x="90.1" y="209.2">4</text>
<text x="148.5" y="209.2">3</text>
<text x="206.9" y="209.2">2</text>
<text x="265.3" y="209.2">1</text>
</g>
</svg>
